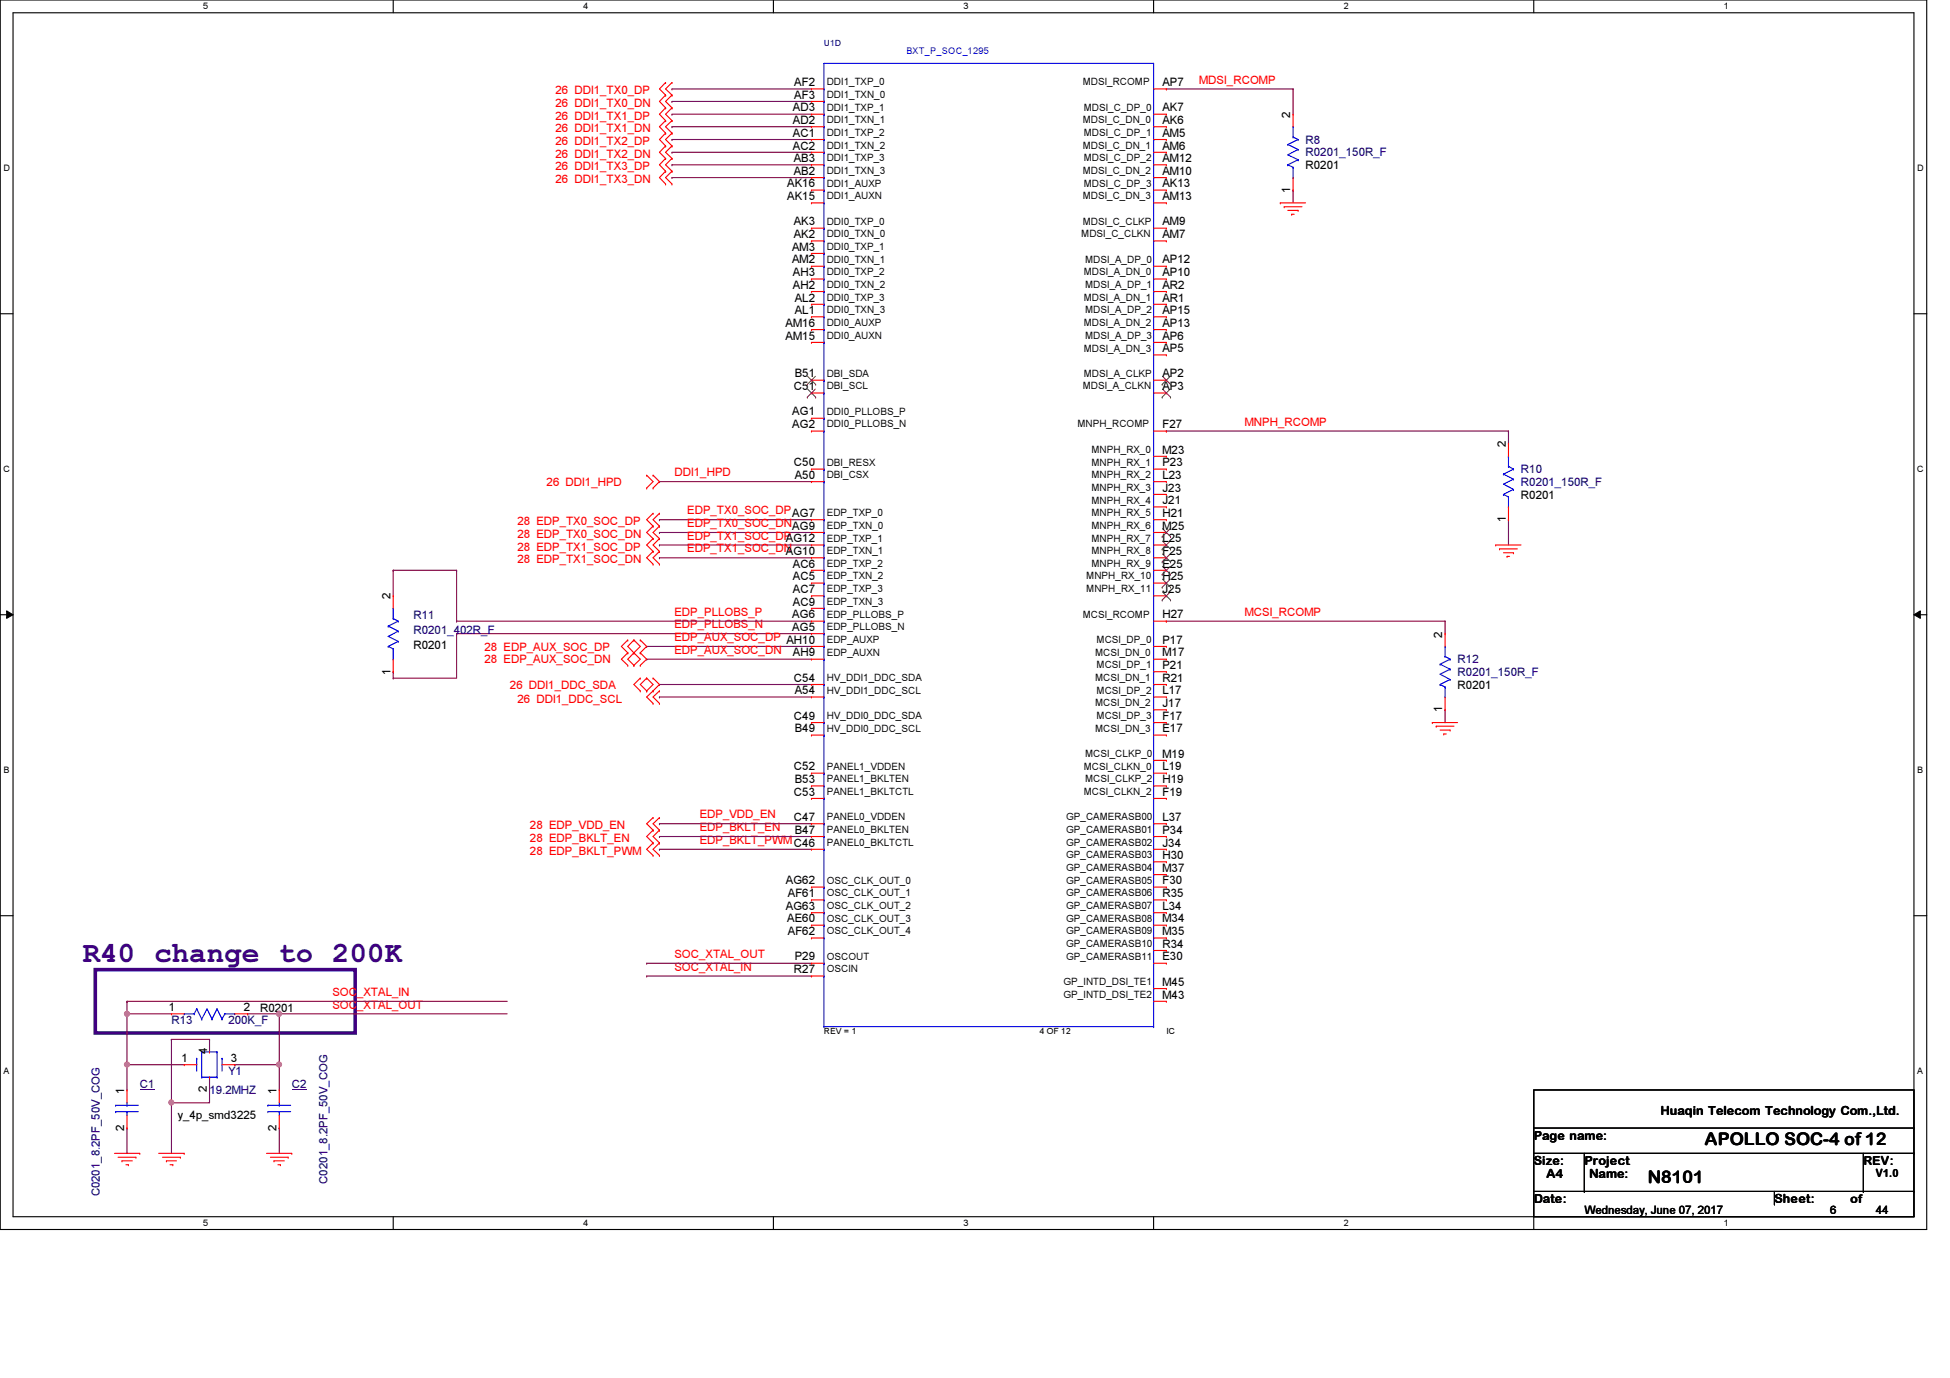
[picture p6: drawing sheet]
<svg xmlns="http://www.w3.org/2000/svg" width="297mm" height="210mm" viewBox="0 0 297 210" stroke-linecap="round" stroke-linejoin="round" font-family="sans-serif">
<path d="M0 0h293.5v187.3h-293.5zM2 1.9h289.5v183.4h-289.5z" fill="none" stroke="#000" stroke-width=".17"/>
<g fill="#fff">
<path d="M30.9 .2h.8v1.5h-.8z"/>
<path d="M30.9 185.5h.8v1.6h-.8z"/>
</g>
<path d="M59.9 0v1.9M59.9 185.3v2" fill="none" stroke="#000" stroke-width=".17"/>
<g fill="#fff">
<path d="M88.9 .2h.7v1.5h-.7z"/>
<path d="M88.9 185.5h.7v1.6h-.7z"/>
</g>
<path d="M117.8 0v1.9M117.8 185.3v2" fill="none" stroke="#000" stroke-width=".17"/>
<g fill="#fff">
<path d="M146.8 .2h.7v1.5h-.7z"/>
<path d="M146.8 185.5h.7v1.6h-.7z"/>
</g>
<path d="M175.7 0v1.9M175.7 185.3v2" fill="none" stroke="#000" stroke-width=".17"/>
<g fill="#fff">
<path d="M204.7 .2h.7v1.5h-.7z"/>
<path d="M204.7 185.5h.7v1.6h-.7z"/>
</g>
<path d="M233.6 0v1.9M233.6 185.3v2" fill="none" stroke="#000" stroke-width=".17"/>
<g fill="#fff">
<path d="M262.6 .2h.8v1.5h-.8z"/>
<path d="M262.6 185.5h.8v1.6h-.8z"/>
<path d="M.5 24.8h1v1.6h-1z"/>
<path d="M292.1 24.8h.9v1.6h-.9z"/>
<path d="M.5 70.7h1v1.5h-1z"/>
<path d="M292.1 70.7h.9v1.5h-.9z"/>
</g>
<path d="M0 47.8h2M291.5 47.8h2" fill="none" stroke="#000" stroke-width=".17"/>
<g fill="#fff">
<path d="M.5 116.5h.9v1.6h-.9z"/>
<path d="M292.1 116.5h.8v1.6h-.8z"/>
</g>
<path d="M0 93.6h2M291.5 93.6h2" fill="none" stroke="#000" stroke-width=".17"/>
<path d="M1 93l1 .6-1 .6zM291.5 93.6l1-.6v1.2z" fill="#000"/>
<path d="M1 93l1 .6-1 .6zM291.5 93.6l1-.6v1.2z" fill="none" stroke="#000" stroke-width=".15"/>
<g fill="#fff">
<path d="M.5 162.4h.9v1.5h-.9z"/>
<path d="M292.1 162.4h.8v1.5h-.8z"/>
</g>
<path d="M0 139.5h2M291.5 139.5h2" fill="none" stroke="#000" stroke-width=".17"/>
<path d="M14.5 147.7h39.6v9.7h-39.6z" fill="none" stroke="#400080" stroke-width=".55"/>
<g fill="none" stroke="#800040" stroke-width=".17">
<path d="M102.4 15.5h.1M102.4 17.4h.1M102.4 19.3h.1M102.4 13.5h.1M102.4 15.5h21.2M102.4 17.4h21.2M102.4 19.3h21.2M102.4 13.5h21.2M177.7 13.5h.1M177.7 13.5h19.3M197 13.5h.1M197 13.5v3.9"/>
<path d="M102.4 25.1h.1M102.4 27.1h.1M102.4 21.3h.1M102.4 23.2h.1M102.4 25.1h21.2M102.4 27.1h21.2M102.4 21.3h21.2M102.4 23.2h21.2M197 29h.1M197 29v1.9M100.5 73.4h.1M100.5 79.2h.1"/>
<path d="M100.5 73.4h23.1M100.5 79.2h23.1M177.7 65.7h.1M177.7 65.7h52.1M59.9 86.9h.1M59.9 86.9h9.7M59.9 86.9v3.9M69.6 96.5h.1M69.6 94.6h.1M69.6 86.9h.1M69.6 86.9v7.7M69.6 96.5v6.8h-9.7"/>
<path d="M69.6 96.5h54M69.6 94.6h54M98.5 98.5h.1M98.5 98.5h25.1M100.5 81.1h.1M100.5 83h.1M100.5 85h.1M100.5 81.1h23.1M100.5 83h23.1M100.5 85h23.1M177.7 94.6h.1M177.7 94.6h42.4"/>
<path d="M220.1 94.6h.1M220.1 94.6v1.9M59.9 102.3h.1M59.9 103.3h.1M59.9 102.3v1M98.5 100.4h.1M98.5 100.4h25.1M100.5 104.3h.1M100.5 106.2h.1M100.5 104.3h23.1M100.5 106.2h23.1M220.1 108.1h.1"/>
<path d="M220.1 108.1v2M100.5 129.4h.1M100.5 127.4h.1M100.5 125.5h.1M100.5 129.4h23.1M100.5 127.4h23.1M100.5 125.5h23.1M26.1 158.3h.1M26.1 158.3v9.7M31.9 158.3h.1M31.9 158.3v1.9M98.5 148.7h.1"/>
<path d="M98.5 146.7h.1M98.5 148.7h25.1M98.5 146.7h25.1"/>
</g>
<circle cx="26.1" cy="167.9" r=".38" fill="#f0f"/>
<circle cx="26.1" cy="167.9" r=".38" fill="none" stroke="#f0f" stroke-width=".17"/>
<path d="M19.3 152.5h.1M19.3 152.5v1.9M26.1 168h.1M26.1 168h5.8" fill="none" stroke="#800040" stroke-width=".17"/>
<circle cx="19.3" cy="154.4" r=".38" fill="#f0f"/>
<circle cx="19.3" cy="154.4" r=".38" fill="none" stroke="#f0f" stroke-width=".17"/>
<path d="M19.3 154.4h.1M19.3 154.4h6.8M26.1 158.3h.1M26.1 158.3h5.8M19.3 162.2h.1M19.3 162.2v3.8" fill="none" stroke="#800040" stroke-width=".17"/>
<circle cx="19.4" cy="162.2" r=".37" fill="#f0f"/>
<circle cx="19.4" cy="162.2" r=".37" fill="none" stroke="#f0f" stroke-width=".17"/>
<path d="M37.7 154.4h.1M37.7 154.4h4.8M26.1 168h.1M26.1 168v7.7M31.9 164.1h.1M31.9 164.1v3.9M35.8 162.2h.1M35.8 162.2h6.7M42.5 162.2h.1M42.5 162.2v3.8" fill="none" stroke="#800040" stroke-width=".17"/>
<circle cx="42.5" cy="162.2" r=".37" fill="#f0f"/>
<circle cx="42.5" cy="162.2" r=".37" fill="none" stroke="#f0f" stroke-width=".17"/>
<path d="M42.5 154.4h.1M42.5 154.4v7.8M42.5 154.4h34.8M19.3 171.8h.1M19.3 171.8v3.9" fill="none" stroke="#800040" stroke-width=".17"/>
<circle cx="42.5" cy="154.4" r=".38" fill="#f0f"/>
<circle cx="42.5" cy="154.4" r=".38" fill="none" stroke="#f0f" stroke-width=".17"/>
<path d="M229.8 79.2h.1M229.8 65.7h.1M229.8 65.7v1.9M229.8 79.2v3.8M19.3 152.5h.1M19.3 154.4h.1M19.3 152.5h58M19.3 154.4v7.8M19.3 162.2h.1M19.3 162.2h8.8M42.5 171.8h.1M42.5 171.8v3.9" fill="none" stroke="#800040" stroke-width=".17"/>
<g fill="none" stroke="#f00" stroke-width=".17">
<path d="M101.4 12.6h.1M101.4 14.5h.1M101.4 16.4h.1M101.4 18.4h.1M101.4 12.6l-.9 .9 .9 1M101.4 14.5l-.9 1 .9 .9M101.4 16.4l-.9 1 .9 1M101.4 18.4l-.9 .9 .9 1M102.4 12.6h.1M102.4 14.5h.1M102.4 16.4h.1M102.4 18.4h.1"/>
<path d="M102.4 12.6l-1 .9 1 1M102.4 14.5l-1 1 1 .9M102.4 16.4l-1 1 1 1M102.4 18.4l-1 .9 1 1M123.6 19.3h.1M123.6 17.4h.1M123.6 15.5h.1M123.6 13.5h.1M123.6 19.3h1.9M123.6 17.4h1.9M123.6 15.5h1.9M123.6 13.5h1.9"/>
<path d="M175.7 19.3h2M175.7 17.4h2M175.7 13.5h2M177.7 19.3h.1M177.7 17.4h.1M177.7 13.5h.1M197 17.4h.1M197 17.4v1.9M101.4 20.3h.1M101.4 22.2h.1M101.4 24.1h.1M101.4 26.1h.1"/>
<path d="M101.4 28h.1M101.4 20.3l-.9 1 .9 .9M101.4 22.2l-.9 1 .9 .9M101.4 24.1l-.9 1 .9 1M101.4 26.1l-.9 1 .9 .9M102.4 20.3h.1M102.4 22.2h.1M102.4 24.1h.1M102.4 26.1h.1M102.4 28h.1M102.4 20.3l-1 1 1 .9M102.4 22.2l-1 1 1 .9"/>
<path d="M102.4 24.1l-1 1 1 1M102.4 26.1l-1 1 1 .9M123.6 38.6h.1M123.6 36.7h.1M123.6 34.8h.1M123.6 30.9h.1M123.6 29h.1M123.6 27.1h.1M123.6 25.1h.1M123.6 23.2h.1M123.6 21.3h.1M123.6 30.9h1.9"/>
<path d="M123.6 38.6h1.9M123.6 36.7h1.9M123.6 34.8h1.9M123.6 29h1.9M123.6 27.1h1.9M123.6 25.1h1.9M123.6 23.2h1.9M123.6 21.3h1.9M175.7 30.9h2M175.7 36.7h2M175.7 34.8h2M175.7 29h2"/>
<path d="M175.7 27.1h2M175.7 25.1h2M175.7 23.2h2M175.7 21.3h2M177.7 36.7h.1M177.7 34.8h.1M177.7 30.9h.1M177.7 29h.1M177.7 27.1h.1M177.7 25.1h.1M177.7 23.2h.1M177.7 21.3h.1"/>
<path d="M195 30.9h.1M195 30.9h3.9M195.6 31.5h.1M195.6 31.5h2.7M196.2 32h1.5M196.8 32.6h.1M196.8 32.6h.3M197 29h.1M197 27.1v1.9M197.7 32h.1M123.6 59.9h.1M123.6 57.9h.1"/>
<path d="M123.6 52.2h.1M123.6 50.2h.1M123.6 48.3h.1M123.6 46.4h.1M123.6 44.4h.1M123.6 42.5h.1M123.6 40.6h.1M123.6 59.9h1.9M123.6 57.9h1.9M123.6 52.2h1.9M123.6 50.2h1.9M123.6 48.3h1.9"/>
<path d="M123.6 46.4h1.9M123.6 44.4h1.9M123.6 42.5h1.9M123.6 40.6h1.9M175.7 59.9h2M175.7 57.9h2M175.7 52.2h2M175.7 50.2h2M175.7 48.3h2M175.7 46.4h2M175.7 44.4h2M175.7 42.5h2"/>
<path d="M175.7 40.6h2M175.7 54.1h2M177.7 59.9h.1M177.7 57.9h.1M177.7 54.1h.1M177.7 52.2h.1M177.7 50.2h.1M177.7 48.3h.1M177.7 46.4h.1M177.7 44.4h.1M177.7 42.5h.1M177.7 40.6h.1"/>
<path d="M98.5 74.3h.1M98.5 72.4h.1M98.5 72.4l1 1-1 .9M99.5 72.4h.1M99.5 74.3h.1M99.5 78.2h.1M99.5 72.4l1 1-1 .9M99.5 78.2l-1 1 1 .9M100.5 78.2h.1M100.5 78.2l-1 1 1 .9M123.6 79.2h.1M123.6 73.4h.1"/>
<path d="M123.6 71.5h.1M123.6 65.7h.1M123.6 63.7h.1M123.6 79.2h1.9M123.6 73.4h1.9M123.6 71.5h1.9M123.6 65.7h1.9M123.6 63.7h1.9M175.7 79.2h2M175.7 73.4h2M175.7 71.5h2M175.7 65.7h2"/>
<path d="M175.7 77.2h2M175.7 75.3h2M175.7 69.5h2M177.7 79.2h.1M177.7 77.2h.1M177.7 75.3h.1M177.7 73.4h.1M177.7 71.5h.1M177.7 69.5h.1M177.7 65.7h.1M229.8 79.2h.1M229.8 67.6h.1"/>
<path d="M229.8 67.6v1.9M229.8 77.2v2M59.9 90.8h.1M59.9 90.8v1.9M95.6 97.5h.1M95.6 99.4h.1M95.6 97.5l-.9 1 .9 .9M95.6 99.4l-.9 1 .9 .9M96.6 97.5h.1M96.6 99.4h.1M96.6 97.5l.9 1-.9 .9M96.6 97.5l-1 1 1 .9"/>
<path d="M96.6 99.4l.9 1-.9 .9M96.6 99.4l-1 1 1 .9M97.5 97.5h.1M97.5 99.4h.1M97.5 97.5l1 1-1 .9M97.5 99.4l1 1-1 .9M99.5 80.1h.1M99.5 82h.1M99.5 84h.1M99.5 85.9h.1M99.5 80.1l-1 1 1 .9M99.5 82l-1 1 1 1"/>
<path d="M99.5 84l-1 1 1 .9M100.5 80.1h.1M100.5 82h.1M100.5 84h.1M100.5 85.9h.1M100.5 80.1l-1 1 1 .9M100.5 82l-1 1 1 1M100.5 84l-1 1 1 .9M123.6 98.5h.1M123.6 96.5h.1M123.6 94.6h.1M123.6 92.7h.1"/>
<path d="M123.6 90.8h.1M123.6 88.8h.1M123.6 86.9h.1M123.6 85h.1M123.6 83h.1M123.6 81.1h.1M123.6 83h1.9M123.6 98.5h1.9M123.6 96.5h1.9M123.6 94.6h1.9M123.6 92.7h1.9M123.6 90.8h1.9"/>
<path d="M123.6 88.8h1.9M123.6 86.9h1.9M123.6 85h1.9M123.6 81.1h1.9M175.7 83h2M175.7 98.5h2M175.7 94.6h2M175.7 90.8h2M175.7 88.8h2M175.7 86.9h2M175.7 85h2M175.7 81.1h2"/>
<path d="M177.7 98.5h.1M177.7 94.6h.1M177.7 90.8h.1M177.7 88.8h.1M177.7 86.9h.1M177.7 85h.1M177.7 83h.1M177.7 81.1h.1M220.1 96.5h.1M220.1 96.5v2M227.8 83h.1M227.8 83h3.9"/>
<path d="M228.4 83.6h.1M228.4 83.6h2.7M229 84.2h1.5M229.6 84.8h.1M229.6 84.8h.4M230.5 84.2h.1M59.9 102.3h.1M59.9 100.4v1.9M95.6 101.3h.1M96.6 101.3h.1M97.5 101.3h.1M97.5 103.3h.1"/>
<path d="M97.5 105.2h.1M97.5 103.3l-.9 1 .9 .9M98.5 103.3h.1M98.5 105.2h.1M98.5 103.3l1 1-1 .9M98.5 103.3l-1 1 1 .9M99.5 103.3h.1M99.5 105.2h.1M99.5 107.1h.1M99.5 103.3l1 1-1 .9M99.5 105.2l-1 1 1 .9M100.5 105.2h.1"/>
<path d="M100.5 107.1h.1M100.5 105.2l-1 1 1 .9M123.6 119.7h.1M123.6 117.8h.1M123.6 112h.1M123.6 110.1h.1M123.6 106.2h.1M123.6 104.3h.1M123.6 100.4h.1M123.6 110.1h1.9M123.6 119.7h1.9M123.6 117.8h1.9"/>
<path d="M123.6 112h1.9M123.6 106.2h1.9M123.6 104.3h1.9M123.6 100.4h1.9M175.7 110.1h2M175.7 119.7h2M175.7 117.8h2M175.7 112h2M175.7 106.2h2M175.7 104.3h2M175.7 100.4h2M175.7 115.8h2"/>
<path d="M175.7 108.1h2M175.7 102.3h2M177.7 119.7h.1M177.7 117.8h.1M177.7 115.8h.1M177.7 112h.1M177.7 110.1h.1M177.7 108.1h.1M177.7 106.2h.1M177.7 104.3h.1M177.7 102.3h.1M177.7 100.4h.1"/>
<path d="M218.2 110.1h.1M218.2 110.1h3.8M218.8 110.6h.1M218.8 110.6h2.7M219.4 111.2h1.5M219.9 111.8h.1M219.9 111.8h.4M220.1 108.1h.1M220.1 106.2v1.9M220.9 111.2h.1M99.5 124.5h.1M99.5 126.4h.1"/>
<path d="M99.5 128.4h.1M99.5 130.3h.1M99.5 124.5l-1 1 1 .9M99.5 126.4l-1 1 1 1M99.5 128.4l-1 1 1 .9M100.5 124.5h.1M100.5 126.4h.1M100.5 128.4h.1M100.5 130.3h.1M100.5 124.5l-1 1 1 .9M100.5 126.4l-1 1 1 1M100.5 128.4l-1 1 1 .9"/>
<path d="M123.6 139h.1M123.6 137.1h.1M123.6 135.1h.1M123.6 129.4h.1M123.6 127.4h.1M123.6 125.5h.1M123.6 121.6h.1M123.6 139h1.9M123.6 137.1h1.9M123.6 135.1h1.9M123.6 129.4h1.9M123.6 127.4h1.9"/>
<path d="M123.6 125.5h1.9M123.6 121.6h1.9M175.7 139h2M175.7 137.1h2M175.7 135.1h2M175.7 129.4h2M175.7 127.4h2M175.7 125.5h2M175.7 121.6h2M175.7 133.2h2M175.7 131.3h2M177.7 139h.1"/>
<path d="M177.7 137.1h.1M177.7 135.1h.1M177.7 133.2h.1M177.7 131.3h.1M177.7 129.4h.1M177.7 127.4h.1M177.7 125.5h.1M177.7 121.6h.1M26.1 154.4h.1M26.1 154.4h2M35.8 154.4h1.9M37.7 154.4h.1"/>
<path d="M123.6 148.7h.1M123.6 146.7h.1M123.6 142.9h.1M123.6 140.9h.1M123.6 148.7h1.9M123.6 146.7h1.9M123.6 142.9h1.9M123.6 140.9h1.9M175.7 146.7h2M175.7 142.9h2M175.7 140.9h2M175.7 152.5h2"/>
<path d="M175.7 150.6h2M175.7 144.8h2M177.7 152.5h.1M177.7 150.6h.1M177.7 146.7h.1M177.7 144.8h.1M177.7 142.9h.1M177.7 140.9h.1M17.4 175.7h3.9M18 176.3h2.7M18.6 176.8h.1M18.6 176.8h1.5"/>
<path d="M19.2 177.4h.4M19.3 166h.1M19.3 171.8h.1M19.3 166v2M19.3 169.9v1.9M19.6 177.4h.1M20.7 176.3h.1M21.3 175.7h.1M24.2 175.7h3.9M24.8 176.3h2.7M25.4 176.8h.1M25.4 176.8h1.5"/>
<path d="M25.9 177.4h.4M26.3 177.4h.1M27.5 176.3h.1M28.1 175.7h.1M28.1 162.2h.1M28.1 162.2h1.9M31.9 164.1h.1M31.9 160.2h.1M33.8 162.2h2M35.8 162.2h.1M40.6 175.7h3.8M41.2 176.3h2.7"/>
<path d="M41.7 176.8h.1M41.7 176.8h1.6M42.3 177.4h.4M42.5 166h.1M42.5 171.8h.1M42.5 166v2M42.5 169.9v1.9M42.7 177.4h.1M43.9 176.3h.1M44.4 175.7h.1"/>
</g>
<g fill="none" stroke="#000" stroke-width=".17">
<path d="M233.6 166h57.9v19.3h-57.9zM233.6 171.8h57.9M233.6 175.7h57.9M241.3 175.7v5.8M283.8 175.7v5.8M291.5 171.8h.1M291.5 175.7h.1M233.6 181.5h57.9M241.3 181.5h.1M270.3 183.4h.1M270.3 181.5v1.9M283.8 181.5h.1"/>
<path d="M291.5 181.5h.1"/>
</g>
<g fill="none" stroke="#00f" stroke-width=".17">
<path d="M125.5 19.3h.1M125.5 17.4h.1M125.5 15.5h.1M125.5 13.5h.1M175.7 19.3h.1M175.7 17.4h.1M175.7 13.5h.1M175.7 9.7h.1M175.7 9.7v146.7M175.7 9.7h-50.2v146.7M197 19.3h.1M197 19.3v1.6"/>
<path d="M125.5 38.6h.1M125.5 36.7h.1M125.5 34.8h.1M125.5 30.9h.1M125.5 29h.1M125.5 27.1h.1M125.5 25.1h.1M125.5 23.2h.1M125.5 21.3h.1M175.7 36.7h.1M175.7 34.8h.1M175.7 30.9h.1"/>
<path d="M175.7 29h.1M175.7 27.1h.1M175.7 25.1h.1M175.7 23.2h.1M175.7 21.3h.1M196.2 25.1h.1M196.2 22h.1M196.2 25.1l.8 .4M196.2 22l1.5 .8M197 27.1h.1M197 25.5h.1M197 20.9h.1"/>
<path d="M197 25.5v1.6M197 20.9l.7 .4M197.7 24.3h.1M197.7 21.3h.1M197.7 22.8h.1M197.7 24.3l-1.5 .8M197.7 22.8l-1.5 .8 1.5 .7M197.7 21.3l-1.5 .7M125.5 59.9h.1M125.5 57.9h.1M125.5 52.2h.1M125.5 50.2h.1"/>
<path d="M125.5 48.3h.1M125.5 46.4h.1M125.5 44.4h.1M125.5 42.5h.1M125.5 40.6h.1M175.7 59.9h.1M175.7 57.9h.1M175.7 54.1h.1M175.7 52.2h.1M175.7 50.2h.1M175.7 48.3h.1M175.7 46.4h.1"/>
<path d="M175.7 44.4h.1M175.7 42.5h.1M175.7 40.6h.1M125.5 79.2h.1M125.5 73.4h.1M125.5 71.5h.1M125.5 65.7h.1M125.5 63.7h.1M175.7 79.2h.1M175.7 77.2h.1M175.7 75.3h.1M175.7 73.4h.1"/>
<path d="M175.7 71.5h.1M175.7 69.5h.1M175.7 65.7h.1M229 75.3h.1M229 72.2h.1M229 75.3l.8 .4M229 72.2l1.5 .8M229.8 77.2h.1M229.8 75.7h.1M229.8 69.5h.1M229.8 71h.1M229.8 69.5v1.5"/>
<path d="M229.8 75.7v1.5M229.8 71l.7 .5M230.5 74.5h.1M230.5 71.5h.1M230.5 73h.1M230.5 74.5l-1.5 .8M230.5 73l-1.5 .7 1.5 .8M230.5 71.5l-1.5 .7M59.1 98.5h.1M59.1 95.4h.1M59.1 98.5l.8 .3M59.1 95.4l1.6 .7"/>
<path d="M59.9 98.8h.1M59.9 92.7h.1M59.9 94.2h.1M59.9 92.7v1.5M59.9 98.8v1.6M59.9 94.2l.8 .4M60.7 97.7h.1M60.7 94.6h.1M60.7 96.1h.1M60.7 97.7l-1.6 .8M60.7 96.1l-1.6 .8 1.6 .8M60.7 94.6l-1.6 .8"/>
<path d="M125.5 98.5h.1M125.5 96.5h.1M125.5 94.6h.1M125.5 92.7h.1M125.5 90.8h.1M125.5 88.8h.1M125.5 86.9h.1M125.5 85h.1M125.5 83h.1M125.5 81.1h.1M175.7 98.5h.1M175.7 94.6h.1"/>
<path d="M175.7 90.8h.1M175.7 88.8h.1M175.7 86.9h.1M175.7 85h.1M175.7 83h.1M175.7 81.1h.1M220.1 98.5h.1M220.1 100h.1M220.1 98.5v1.5M220.1 100l.8 .4M59.9 100.4h.1M125.5 119.7h.1"/>
<path d="M125.5 117.8h.1M125.5 112h.1M125.5 110.1h.1M125.5 106.2h.1M125.5 104.3h.1M125.5 100.4h.1M175.7 119.7h.1M175.7 117.8h.1M175.7 115.8h.1M175.7 112h.1M175.7 110.1h.1M175.7 108.1h.1"/>
<path d="M175.7 106.2h.1M175.7 104.3h.1M175.7 102.3h.1M175.7 100.4h.1M219.4 104.3h.1M219.4 101.2h.1M219.4 104.3l.7 .3M219.4 101.2l1.5 .7M220.1 106.2h.1M220.1 104.6h.1M220.1 104.6v1.6M220.9 103.5h.1"/>
<path d="M220.9 100.4h.1M220.9 101.9h.1M220.9 103.5l-1.5 .8M220.9 101.9l-1.5 .8 1.5 .8M220.9 100.4l-1.5 .8M125.5 139h.1M125.5 137.1h.1M125.5 135.1h.1M125.5 129.4h.1M125.5 127.4h.1M125.5 125.5h.1M125.5 121.6h.1"/>
<path d="M175.7 139h.1M175.7 137.1h.1M175.7 135.1h.1M175.7 133.2h.1M175.7 131.3h.1M175.7 129.4h.1M175.7 127.4h.1M175.7 125.5h.1M175.7 121.6h.1M28.1 154.4h.1M28.1 154.4h1.5M29.6 154.4h.1"/>
<path d="M30 153.7h.1M30 153.7l-.4 .7M30 153.7l.7 1.5M30.7 155.2h.1M30.7 155.2l.8-1.5 .8 1.5M32.3 155.2h.1M33.1 153.7h.1M33.1 153.7l.7 1.5M33.1 153.7l-.8 1.5M33.8 155.2h.1M34.2 154.4h.1M34.2 154.4h1.6"/>
<path d="M34.2 154.4l-.4 .8M35.8 154.4h.1M125.5 148.7h.1M125.5 146.7h.1M125.5 142.9h.1M125.5 140.9h.1M125.5 156.4h.1M125.5 156.4h50.2M175.7 152.5h.1M175.7 150.6h.1M175.7 146.7h.1M175.7 144.8h.1"/>
<path d="M175.7 142.9h.1M175.7 140.9h.1M175.7 156.4h.1M17.6 169.3h.1M17.6 168.4h.1M17.6 169.3h3.5M17.6 168.4h3.5M19.3 168.4h.1M19.3 169.3h.1M19.3 168v.4M19.3 169.3v.6M30 161.2h.1"/>
<path d="M30 161.2v2M30.7 160.2h.1M30.7 164.1h.1M30.7 160.2v3.9M30.7 160.2h2.4M30.7 164.1h2.4M33.1 160.2h.1M33.1 164.1h.1M33.1 160.2v3.9M33.8 161.2h.1M33.8 161.2v2M40.8 169.3h.1"/>
<path d="M40.8 168.4h.1M40.8 169.3h3.5M40.8 168.4h3.5M42.5 168.4h.1M42.5 169.3h.1M42.5 168v.4M42.5 169.3v.6"/>
</g>
<g fill="none" stroke="#804000" stroke-width=".15">
<path d="M123 58.5h.1M123 59.3l1.2 1.2M123 57.3l1.2 1.2M124.2 59.3l-1.2 1.2M124.2 57.3l-1.2 1.2M124.2 58.5h.1M177 58.5h.1M177.1 59.3l1.2 1.2M177.1 57.3l1.2 1.2M178.3 59.3l-1.3 1.2M178.3 57.3l-1.3 1.2M178.3 58.5h.1"/>
<path d="M123 60.5h.1M124.2 60.5h.1M177 60.5h.1M178.3 60.5h.1M177 91.4h.1M177 89.5h.1M177 87.5h.1M177 85.6h.1M177 83.7h.1M177 81.7h.1M177.1 90.2l1.2 1.2M177.1 88.2l1.2 1.3"/>
<path d="M177.1 86.3l1.2 1.2M177.1 84.4l1.2 1.2M177.1 82.4l1.2 1.3M177.1 80.5l1.2 1.2M178.3 90.2l-1.3 1.2M178.3 88.2l-1.3 1.3M178.3 86.3l-1.3 1.2M178.3 84.4l-1.3 1.2M178.3 82.4l-1.3 1.3M178.3 80.5l-1.3 1.2M178.3 91.4h.1M178.3 89.5h.1"/>
<path d="M178.3 87.5h.1M178.3 85.6h.1M178.3 83.7h.1M178.3 81.7h.1"/>
</g>
<path d="M21.3 165.9h2.2M44.4 165.9h2.3" fill="none" stroke="#000080" stroke-width=".15"/>
<circle cx="26.1" cy="167.9" r=".38" fill="#f0f"/>
<circle cx="26.1" cy="167.9" r=".38" fill="none" stroke="#f0f" stroke-width=".17"/>
<circle cx="19.3" cy="154.4" r=".38" fill="#f0f"/>
<circle cx="19.3" cy="154.4" r=".38" fill="none" stroke="#f0f" stroke-width=".17"/>
<circle cx="19.4" cy="162.2" r=".37" fill="#f0f"/>
<circle cx="19.4" cy="162.2" r=".37" fill="none" stroke="#f0f" stroke-width=".17"/>
<circle cx="42.5" cy="162.2" r=".37" fill="#f0f"/>
<circle cx="42.5" cy="162.2" r=".37" fill="none" stroke="#f0f" stroke-width=".17"/>
<circle cx="42.5" cy="154.4" r=".38" fill="#f0f"/>
<circle cx="42.5" cy="154.4" r=".38" fill="none" stroke="#f0f" stroke-width=".17"/>
<text font-size="4.4" fill="#400080" x="12.6" y="146.6">R40 change to 200K</text>
<g font-size="2.7">
<text x="259.7" y="174.4">APOLLO SOC-4 of 12</text>
<text x="251" y="180.2">N8101</text>
</g>
<g font-size="1.9">
<text x="233.6" y="173.7">Page name:</text>
<text x="252.9" y="169.8">Huaqin Telecom Technology Com.,Ltd.</text>
<text x="233.6" y="177.5">Size:</text>
<text x="235.6" y="179.5">A4</text>
<text x="241.3" y="177.5">Project</text>
<text x="242.1" y="179.4">Name:</text>
<text x="283.8" y="177.5">REV:</text>
<text x="233.6" y="183.3">Date:</text>
<text x="270.3" y="183.3">Sheet:</text>
</g>
<text font-size="1.8" x="281.9" y="183.2">of</text>
<g font-size="1.7" fill="#f00">
<text x="84.6" y="14.4">26 DDI1_TX0_DP</text>
<text x="84.6" y="16.3">26 DDI1_TX0_DN</text>
<text x="182.7" y="12.7">MDSI_RCOMP</text>
<text x="84.6" y="18.2">26 DDI1_TX1_DP</text>
<text x="84.6" y="20.2">26 DDI1_TX1_DN</text>
<text x="84.6" y="22.1">26 DDI1_TX2_DP</text>
<text x="84.6" y="24">26 DDI1_TX2_DN</text>
<text x="84.6" y="26">26 DDI1_TX3_DP</text>
<text x="84.6" y="27.9">26 DDI1_TX3_DN</text>
<text x="189.6" y="64.9">MNPH_RCOMP</text>
<text x="83.3" y="74">26 DDI1_HPD</text>
<text x="102.7" y="72.6">DDI1_HPD</text>
<text x="78.8" y="81.9">28 EDP_TX0_SOC_DN</text>
<text x="78.8" y="80">28 EDP_TX0_SOC_DP</text>
<text x="78.8" y="83.9">28 EDP_TX1_SOC_DP</text>
<text x="104.7" y="78.4">EDP_TX0_SOC_DPAG7</text>
<text x="104.7" y="80.3">EDP_TX0_SOC_DNAG9</text>
<text x="104.7" y="82.2">EDP_TX1_SOC_DP</text>
<text x="78.8" y="85.8">28 EDP_TX1_SOC_DN</text>
<text x="104.7" y="84.2">EDP_TX1_SOC_DN</text>
<text x="102.7" y="95.7">EDP_PLLOBS_N</text>
<text x="102.7" y="93.8">EDP_PLLOBS_P</text>
<text x="189.6" y="93.8">MCSI_RCOMP</text>
<text x="73.8" y="99.1">28 EDP_AUX_SOC_DP</text>
<text x="73.8" y="101">28 EDP_AUX_SOC_DN</text>
<text x="102.7" y="97.7">EDP_AUX_SOC_DP AH10</text>
<text x="102.7" y="99.6">EDP_AUX_SOC_DN</text>
<text x="77.7" y="104.9">26 DDI1_DDC_SDA</text>
<text x="78.8" y="107">26 DDI1_DDC_SCL</text>
<text x="106.6" y="124.7">EDP_VDD_EN</text>
<text x="80.7" y="126.3">28 EDP_VDD_EN</text>
<text x="80.7" y="128.3">28 EDP_BKLT_EN</text>
<text x="80.7" y="130.2">28 EDP_BKLT_PWM</text>
<text x="106.6" y="128.6">EDP_BKLT_PWMC46</text>
<text x="106.6" y="126.6">EDP_BKLT_EN</text>
<text x="102.7" y="147.9">SOC_XTAL_IN</text>
<text x="102.7" y="145.9">SOC_XTAL_OUT</text>
<text x="50.6" y="153.6">SOC_XTAL_OUT</text>
<text x="50.6" y="151.7">SOC_XTAL_IN</text>
</g>
<g font-size="1.7">
<text x="120.8" y="17">AD3</text>
<text x="121" y="15">AF3</text>
<text x="121" y="13.1">AF2</text>
<text x="177.1" y="17">AK7</text>
<text x="177.1" y="13.1">AP7</text>
<text x="196.6" y="17.9" transform="rotate(-90 196.6 17.9)">2</text>
<text x="120.8" y="22.8">AC2</text>
<text x="120.8" y="20.8">AC1</text>
<text x="120.8" y="18.9">AD2</text>
<text x="177.1" y="22.8">AM6</text>
<text x="177.1" y="20.8">AM5</text>
<text x="177.1" y="18.9">AK6</text>
<text x="119.9" y="28.5">AK16</text>
<text x="120.9" y="26.6">AB2</text>
<text x="120.9" y="24.7">AB3</text>
<text x="177.1" y="28.5">AK13</text>
<text x="177.1" y="26.6">AM10</text>
<text x="177.1" y="24.7">AM12</text>
<text x="196.6" y="29.4" transform="rotate(-90 196.6 29.4)">1</text>
<text x="198.9" y="25.7">R0201</text>
<text x="119.9" y="30.5">AK15</text>
<text x="120.9" y="34.3">AK3</text>
<text x="177.1" y="34.3">AM9</text>
<text x="177.1" y="30.5">AM13</text>
<text x="120.6" y="40.1">AM2</text>
<text x="120.6" y="38.2">AM3</text>
<text x="120.9" y="36.3">AK2</text>
<text x="177.1" y="40.1">AP12</text>
<text x="177.1" y="36.3">AM7</text>
<text x="120.8" y="44">AH2</text>
<text x="120.8" y="42.1">AH3</text>
<text x="121.1" y="47.8">AL1</text>
<text x="121.1" y="45.9">AL2</text>
<text x="177.1" y="47.8">AP15</text>
<text x="177.1" y="45.9">AR1</text>
<text x="177.1" y="44">AR2</text>
<text x="177.1" y="42.1">AP10</text>
<text x="119.7" y="51.7">AM15</text>
<text x="119.7" y="49.8">AM16</text>
<text x="177.1" y="53.6">AP5</text>
<text x="177.1" y="51.7">AP6</text>
<text x="177.1" y="49.8">AP13</text>
<text x="120.9" y="59.4">C51</text>
<text x="121.1" y="57.5">B51</text>
<text x="177.1" y="59.4">AP3</text>
<text x="177.1" y="57.5">AP2</text>
<text x="120.7" y="65.2">AG2</text>
<text x="120.7" y="63.3">AG1</text>
<text x="177.1" y="65.2">F27</text>
<text x="120.9" y="71">C50</text>
<text x="177.1" y="71">P23</text>
<text x="177.1" y="69.1">M23</text>
<text x="229.4" y="68.2" transform="rotate(-90 229.4 68.2)">2</text>
<text x="121.1" y="72.9">A50</text>
<text x="177.1" y="76.8">J21</text>
<text x="177.1" y="74.9">J23</text>
<text x="177.1" y="72.9">L23</text>
<text x="231.7" y="75.9">R0201</text>
<text x="119.7" y="82.6">AG12</text>
<text x="177.1" y="82.6">L25</text>
<text x="177.1" y="80.7">M25</text>
<text x="177.1" y="78.7">H21</text>
<text x="229.4" y="79.5" transform="rotate(-90 229.4 79.5)">1</text>
<text x="119.7" y="84.5">AG10</text>
<text x="120.8" y="88.4">AC5</text>
<text x="120.8" y="86.4">AC6</text>
<text x="177.1" y="88.4">H25</text>
<text x="177.1" y="86.4">E25</text>
<text x="177.1" y="84.5">F25</text>
<text x="59.5" y="91.3" transform="rotate(-90 59.5 91.3)">2</text>
<text x="120.7" y="94.2">AG6</text>
<text x="120.8" y="92.2">AC9</text>
<text x="120.8" y="90.3">AC7</text>
<text x="177.1" y="94.2">H27</text>
<text x="177.1" y="90.3">J25</text>
<text x="63" y="98.9">R0201</text>
<text x="120.7" y="96.1">AG5</text>
<text x="120.8" y="100">AH9</text>
<text x="177.1" y="101.9">P21</text>
<text x="177.1" y="100">M17</text>
<text x="177.1" y="98">P17</text>
<text x="219.7" y="97.1" transform="rotate(-90 219.7 97.1)">2</text>
<text x="59.5" y="102.7" transform="rotate(-90 59.5 102.7)">1</text>
<text x="120.9" y="103.8">C54</text>
<text x="121.1" y="105.7">A54</text>
<text x="177.1" y="107.7">J17</text>
<text x="177.1" y="105.7">L17</text>
<text x="177.1" y="103.8">R21</text>
<text x="222" y="104.9">R0201</text>
<text x="120.9" y="109.6">C49</text>
<text x="121.1" y="111.5">B49</text>
<text x="177.1" y="111.5">E17</text>
<text x="177.1" y="109.6">F17</text>
<text x="219.7" y="108.5" transform="rotate(-90 219.7 108.5)">1</text>
<text x="120.9" y="117.3">C52</text>
<text x="121.1" y="119.3">B53</text>
<text x="177.1" y="119.3">H19</text>
<text x="177.1" y="117.3">L19</text>
<text x="177.1" y="115.4">M19</text>
<text x="120.9" y="125.1">C47</text>
<text x="120.9" y="121.2">C53</text>
<text x="177.1" y="125.1">L37</text>
<text x="177.1" y="121.2">F19</text>
<text x="121.1" y="127">B47</text>
<text x="177.1" y="130.9">H30</text>
<text x="177.1" y="128.9">J34</text>
<text x="177.1" y="127">P34</text>
<text x="119.7" y="134.7">AG62</text>
<text x="120" y="136.7">AF61</text>
<text x="177.1" y="136.7">R35</text>
<text x="177.1" y="134.7">F30</text>
<text x="177.1" y="132.8">M37</text>
<text x="119.7" y="138.6">AG63</text>
<text x="119.9" y="140.5">AE60</text>
<text x="120" y="142.5">AF62</text>
<text x="177.1" y="142.5">M35</text>
<text x="177.1" y="140.5">M34</text>
<text x="177.1" y="138.6">L34</text>
<text x="120.9" y="148.3">R27</text>
<text x="121.1" y="146.3">P29</text>
<text x="177.1" y="146.3">E30</text>
<text x="177.1" y="144.4">R34</text>
<text x="25.7" y="154">1</text>
<text x="37.1" y="154">2</text>
<text x="39.6" y="154.1">R0201</text>
<text x="177.1" y="152.1">M43</text>
<text x="177.1" y="150.2">M45</text>
<text x="27.6" y="161.8">1</text>
<text x="31.6" y="160.6" transform="rotate(-90 31.6 160.6)">4</text>
<text x="35.2" y="161.8">3</text>
<text x="18.9" y="166.6" transform="rotate(-90 18.9 166.6)">1</text>
<text x="31.5" y="166.4" transform="rotate(-90 31.5 166.4)">2</text>
<text x="42.1" y="166.6" transform="rotate(-90 42.1 166.6)">1</text>
<text x="18.9" y="172.2" transform="rotate(-90 18.9 172.2)">2</text>
<text x="27.1" y="170.5">y_4p_smd3225</text>
<text x="42.1" y="172.2" transform="rotate(-90 42.1 172.2)">2</text>
<text x="285.7" y="179.3">V1.0</text>
<text x="241.3" y="185">Wednesday, June 07, 2017</text>
<text x="278.8" y="185">6</text>
<text x="285.8" y="185">44</text>
</g>
<g font-size="1.7" fill="#000080">
<text x="198.9" y="21.9">R8</text>
<text x="198.9" y="23.8">R0201_150R_F</text>
<text x="231.7" y="72.1">R10</text>
<text x="231.7" y="74">R0201_150R_F</text>
<text x="63" y="94.3">R11</text>
<text x="63" y="96.6">R0201_402R_F</text>
<text x="222" y="101">R12</text>
<text x="222" y="103">R0201_150R_F</text>
<text x="26.1" y="156">R13</text>
<text x="34.8" y="156">200K_F</text>
<text x="21.3" y="165.7">C1</text>
<text x="31.9" y="166.7">19.2MHZ</text>
<text x="34.8" y="163.8">Y1</text>
<text x="44.4" y="165.7">C2</text>
<text x="15.2" y="182.2" transform="rotate(-90 15.2 182.2)">C0201_8.2PF_50V_COG</text>
<text x="49.9" y="180.3" transform="rotate(-90 49.9 180.3)">C0201_8.2PF_50V_COG</text>
</g>
<g font-size="1.5">
<text x="125.9" y="16.8">DDI1_TXP_1</text>
<text x="125.9" y="14.9">DDI1_TXN_0</text>
<text x="125.9" y="13">DDI1_TXP_0</text>
<text x="164.9" y="13">MDSI_RCOMP</text>
<text x="165.1" y="16.8">MDSI_C_DP_0</text>
<text x="125.9" y="22.6">DDI1_TXN_2</text>
<text x="125.9" y="20.7">DDI1_TXP_2</text>
<text x="125.9" y="18.8">DDI1_TXN_1</text>
<text x="164.9" y="22.6">MDSI_C_DN_1</text>
<text x="164.9" y="18.8">MDSI_C_DN_0</text>
<text x="165.1" y="20.7">MDSI_C_DP_1</text>
<text x="125.9" y="28.4">DDI1_AUXP</text>
<text x="125.9" y="26.5">DDI1_TXN_3</text>
<text x="125.9" y="24.6">DDI1_TXP_3</text>
<text x="164.9" y="26.5">MDSI_C_DN_2</text>
<text x="165.1" y="28.4">MDSI_C_DP_3</text>
<text x="165.1" y="24.6">MDSI_C_DP_2</text>
<text x="125.9" y="34.2">DDI0_TXP_0</text>
<text x="125.9" y="30.4">DDI1_AUXN</text>
<text x="164.9" y="34.2">MDSI_C_CLKP</text>
<text x="164.9" y="30.4">MDSI_C_DN_3</text>
<text x="125.9" y="42">DDI0_TXP_2</text>
<text x="125.9" y="40">DDI0_TXN_1</text>
<text x="125.9" y="38.1">DDI0_TXP_1</text>
<text x="125.9" y="36.2">DDI0_TXN_0</text>
<text x="164.7" y="36.2">MDSI_C_CLKN</text>
<text x="165.1" y="42">MDSI_A_DN_0</text>
<text x="165.3" y="40">MDSI_A_DP_0</text>
<text x="125.9" y="47.8">DDI0_TXN_3</text>
<text x="125.9" y="45.8">DDI0_TXP_3</text>
<text x="125.9" y="43.9">DDI0_TXN_2</text>
<text x="165.1" y="45.8">MDSI_A_DN_1</text>
<text x="165.3" y="47.8">MDSI_A_DP_2</text>
<text x="165.3" y="43.9">MDSI_A_DP_1</text>
<text x="125.9" y="51.6">DDI0_AUXN</text>
<text x="125.9" y="49.7">DDI0_AUXP</text>
<text x="165.1" y="53.6">MDSI_A_DN_3</text>
<text x="165.1" y="49.7">MDSI_A_DN_2</text>
<text x="165.3" y="51.6">MDSI_A_DP_3</text>
<text x="125.9" y="59.3">DBI_SCL</text>
<text x="125.9" y="57.4">DBI_SDA</text>
<text x="164.9" y="59.3">MDSI_A_CLKN</text>
<text x="165.1" y="57.4">MDSI_A_CLKP</text>
<text x="125.9" y="65.1">DDI0_PLLOBS_N</text>
<text x="125.9" y="63.2">DDI0_PLLOBS_P</text>
<text x="164.1" y="65.1">MNPH_RCOMP</text>
<text x="125.9" y="70.9">DBI_RESX</text>
<text x="166.3" y="70.9">MNPH_RX_1</text>
<text x="166.3" y="69">MNPH_RX_0</text>
<text x="125.9" y="72.9">DBI_CSX</text>
<text x="166.3" y="76.7">MNPH_RX_4</text>
<text x="166.3" y="74.8">MNPH_RX_3</text>
<text x="166.3" y="72.9">MNPH_RX_2</text>
<text x="125.9" y="82.5">EDP_TXP_1</text>
<text x="125.9" y="80.6">EDP_TXN_0</text>
<text x="125.9" y="78.6">EDP_TXP_0</text>
<text x="166.3" y="82.5">MNPH_RX_7</text>
<text x="166.3" y="80.6">MNPH_RX_6</text>
<text x="166.3" y="78.6">MNPH_RX_5</text>
<text x="125.9" y="88.3">EDP_TXN_2</text>
<text x="125.9" y="86.4">EDP_TXP_2</text>
<text x="125.9" y="84.4">EDP_TXN_1</text>
<text x="165.5" y="88.3">MNPH_RX_10</text>
<text x="166.3" y="86.4">MNPH_RX_9</text>
<text x="166.3" y="84.4">MNPH_RX_8</text>
<text x="125.9" y="94.1">EDP_PLLOBS_P</text>
<text x="125.9" y="92.2">EDP_TXN_3</text>
<text x="125.9" y="90.2">EDP_TXP_3</text>
<text x="164.9" y="94.1">MCSI_RCOMP</text>
<text x="165.5" y="90.2">MNPH_RX_11</text>
<text x="125.9" y="99.9">EDP_AUXN</text>
<text x="125.9" y="97.9">EDP_AUXP</text>
<text x="125.9" y="96">EDP_PLLOBS_N</text>
<text x="166.8" y="99.9">MCSI_DN_0</text>
<text x="167" y="101.8">MCSI_DP_1</text>
<text x="167" y="97.9">MCSI_DP_0</text>
<text x="125.9" y="105.7">HV_DDI1_DDC_SCL</text>
<text x="125.9" y="103.7">HV_DDI1_DDC_SDA</text>
<text x="166.8" y="107.6">MCSI_DN_2</text>
<text x="166.8" y="103.7">MCSI_DN_1</text>
<text x="167" y="105.7">MCSI_DP_2</text>
<text x="125.9" y="111.5">HV_DDI0_DDC_SCL</text>
<text x="125.9" y="109.5">HV_DDI0_DDC_SDA</text>
<text x="166.8" y="111.5">MCSI_DN_3</text>
<text x="167" y="109.5">MCSI_DP_3</text>
<text x="125.9" y="119.2">PANEL1_BKLTEN</text>
<text x="125.9" y="117.2">PANEL1_VDDEN</text>
<text x="165.1" y="117.2">MCSI_CLKN_0</text>
<text x="165.3" y="119.2">MCSI_CLKP_2</text>
<text x="165.3" y="115.3">MCSI_CLKP_0</text>
<text x="125.9" y="125">PANEL0_VDDEN</text>
<text x="125.9" y="121.1">PANEL1_BKLTCTL</text>
<text x="162.4" y="125">GP_CAMERASB00</text>
<text x="165.1" y="121.1">MCSI_CLKN_2</text>
<text x="125.9" y="128.8">PANEL0_BKLTCTL</text>
<text x="125.9" y="126.9">PANEL0_BKLTEN</text>
<text x="162.4" y="130.8">GP_CAMERASB03</text>
<text x="162.4" y="128.8">GP_CAMERASB02</text>
<text x="162.4" y="126.9">GP_CAMERASB01</text>
<text x="125.9" y="136.5">OSC_CLK_OUT_1</text>
<text x="125.9" y="134.6">OSC_CLK_OUT_0</text>
<text x="162.4" y="136.5">GP_CAMERASB06</text>
<text x="162.4" y="134.6">GP_CAMERASB05</text>
<text x="162.4" y="132.7">GP_CAMERASB04</text>
<text x="125.9" y="142.3">OSC_CLK_OUT_4</text>
<text x="125.9" y="140.4">OSC_CLK_OUT_3</text>
<text x="125.9" y="138.5">OSC_CLK_OUT_2</text>
<text x="162.4" y="142.3">GP_CAMERASB09</text>
<text x="162.4" y="140.4">GP_CAMERASB08</text>
<text x="162.4" y="138.5">GP_CAMERASB07</text>
<text x="125.9" y="148.1">OSCIN</text>
<text x="125.9" y="146.2">OSCOUT</text>
<text x="162.4" y="146.2">GP_CAMERASB11</text>
<text x="162.4" y="144.3">GP_CAMERASB10</text>
<text x="162" y="152">GP_INTD_DSI_TE2</text>
<text x="162" y="150.1">GP_INTD_DSI_TE1</text>
</g>
<g font-size="1.4">
<text x="30.9" y="1.4">5</text>
<text x="88.9" y="1.4">4</text>
<text x="146.8" y="1.4">3</text>
<text x="204.7" y="1.4">2</text>
<text x="262.6" y="1.4">1</text>
<text x=".5" y="26.1">D</text>
<text x="292.1" y="26.1">D</text>
<text x=".5" y="71.9">C</text>
<text x="292.1" y="71.9">C</text>
<text x=".5" y="117.8">B</text>
<text x="292.1" y="117.8">B</text>
<text x=".5" y="163.6">A</text>
<text x="292.1" y="163.6">A</text>
<text x="30.9" y="186.8">5</text>
<text x="88.9" y="186.8">4</text>
<text x="146.8" y="186.8">3</text>
<text x="204.7" y="186.8">2</text>
<text x="262.6" y="186.8">1</text>
</g>
<text font-size="1.4" fill="#00f" x="138.1" y="8.3">BXT_P_SOC_1295</text>
<text font-size="1.3" fill="#000080" x="125.5" y="7">U1D</text>
<g font-size="1.3">
<text x="125.5" y="157.6">REV = 1</text>
<text x="158.4" y="157.6">4 OF 12</text>
<text x="177.7" y="157.6">IC</text>
</g>
</svg>
